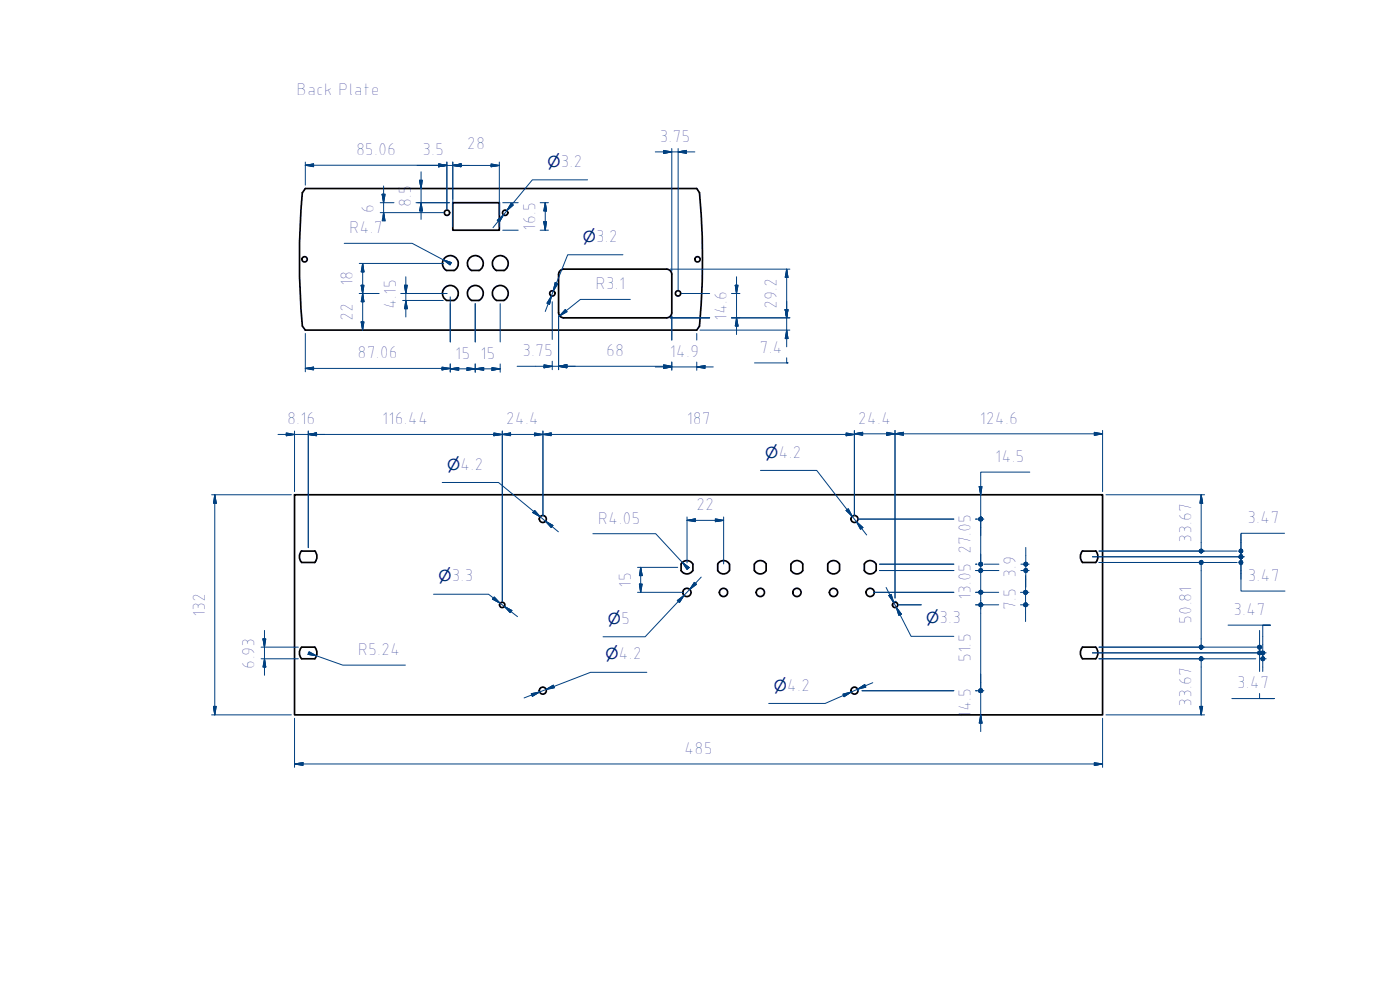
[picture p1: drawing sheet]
<svg xmlns="http://www.w3.org/2000/svg" width="420mm" height="297mm" viewBox="0 0 420 297" stroke-linecap="round" stroke-linejoin="round" font-family="sans-serif">
<!-- layer: AM_0 -->
<g fill="none" stroke="#000" stroke-width=".51">
<path d="M90.7 57.8a226.3 226.3 0 0 0 0 40M90.7 57.8l.9-1.2h117.5l.8 1.2a225.5 225.5 0 0 1 0 40l-.8 1.2h-117.5l-.9-1.2M135.9 60.8h14v8.3h-14zM134 90.1a2.38 2.38 0 0 1-.7-3.6 2.38 2.38 0 0 1 3.7 0 2.38 2.38 0 0 1-.7 3.6M134 81.2a2.38 2.38 0 0 1-.7-3.6 2.38 2.38 0 0 1 3.7 0 2.38 2.38 0 0 1-.7 3.6M134 81.1h2.3M134 90.2h2.3M141.5 81.2a2.38 2.38 0 0 1-.7-3.6 2.38 2.38 0 0 1 3.7 0 2.38 2.38 0 0 1-.7 3.6M141.5 90.1a2.38 2.38 0 0 1-.7-3.6 2.38 2.38 0 0 1 3.7 0 2.38 2.38 0 0 1-.7 3.6M141.5 81.1h2.3M141.5 90.2h2.3M149 90.1a2.38 2.38 0 0 1-.7-3.6 2.38 2.38 0 0 1 3.7 0 2.38 2.38 0 0 1-.7 3.6"/>
<path d="M149 81.2a2.38 2.38 0 0 1-.7-3.6 2.38 2.38 0 0 1 3.7 0 2.38 2.38 0 0 1-.7 3.6M149 81.1h2.3M149 90.2h2.3M167.6 93.8a1.56 1.56 0 0 0 1.6 1.6h30.9M200.1 80.8a1.56 1.56 0 0 1 1.5 1.5v11.5M200.1 80.8h-30.9a1.56 1.56 0 0 0-1.6 1.5v11.5M201.6 93.8a1.56 1.56 0 0 1-1.5 1.6M88.4 148.4h242.5v66.1h-242.5zM90.5 165.3l-.6 1.5 .1 1 .5 1M90.6 165.3h3.9M94.5 165.3l.5 .9 .1 1.1-.6 1.5h-3.9M204.4 171.2a2 2 0 0 0 3.5 0"/>
<path d="M207.9 169.2a2 2 0 0 0-3.5 0v2M208 169.3v1.9M215.4 171.2a2 2 0 0 0 3.5 0M218.9 169.2a2 2 0 0 0-3.5 0v2M218.9 169.3v1.9M226.4 169.3v1.9M226.4 171.2a2 2 0 0 0 3.5 0M226.4 169.2a2 2 0 0 1 3.5 0v2M237.4 171.2v-2a2 2 0 0 1 3.5 0v2M237.4 171.2a2 2 0 0 0 3.5 0M248.4 171.2a2 2 0 0 0 3.5 0M248.4 171.2v-2a2 2 0 0 1 3.5 0l.1 2"/>
<path d="M259.4 171.2a2 2 0 0 0 3.5 0M262.9 169.2a2 2 0 0 0-3.5 0v2M263 169.3v1.9M324.9 165.3h3.9M324.9 165.3l-.7 1.5 .2 1 .5 1h3.9M328.8 165.3l.6 .9 .1 1.1-.7 1.5M90.5 194.2l-.6 1.4 .1 1.1 .5 1M90.6 194.2h3.9l.6 1.4-.1 1.1-.5 1h-3.9M328.8 194.2h-3.9l-.5 .9-.2 1.1 .7 1.5h3.9M328.8 194.2l.6 .9 .1 1.1-.7 1.5"/>
<circle cx="91.4" cy="77.8" r=".79"/>
<circle cx="134.1" cy="63.8" r=".79"/>
<circle cx="151.6" cy="63.8" r=".79"/>
<circle cx="209.3" cy="77.8" r=".79"/>
<circle cx="165.8" cy="88" r=".79"/>
<circle cx="203.5" cy="88" r=".79"/>
<circle cx="162.9" cy="155.7" r="1.05"/>
<circle cx="256.4" cy="155.7" r="1.05"/>
<circle cx="206.2" cy="177.8" r="1.24"/>
<circle cx="217.1" cy="177.8" r="1.24"/>
<circle cx="228.2" cy="177.8" r="1.24"/>
<circle cx="239.2" cy="177.8" r="1.24"/>
<circle cx="250.2" cy="177.8" r="1.24"/>
<circle cx="261.1" cy="177.8" r="1.24"/>
<circle cx="150.7" cy="181.5" r=".79"/>
<circle cx="268.6" cy="181.5" r=".79"/>
<circle cx="162.9" cy="207.2" r="1.05"/>
<circle cx="256.4" cy="207.2" r="1.05"/>
</g>
<!-- layer: AM_5 -->
<g fill="none" stroke="#004080" stroke-width=".3">
<path d="M91.6 49.6l2.5-.4v.8zM91.6 48.6v6.9M91.6 49.6h42.5M114.7 58.3h.9l-.5 2.5zM115.1 55.8v8l-.2 1.1M125.2 49.6h24.7M125.9 54.1h.8l-.3 2.5zM126.4 51.5v14.3M131.6 49.2l2.5 .4-2.5 .4zM134.1 48.6v14.2M135.9 49.6l2.5-.4v.8zM135.9 48.6v19.5"/>
<path d="M147.4 49.2l2.5 .4-2.5 .4zM149.9 48.6v15.9M176.3 54h-16.5l-7.7 9.2M196.7 45.6h11.8M199.1 45.1l2.5 .5-2.5 .4zM201.6 44.6v36.7M203.5 45.6l2.5-.5v.9zM203.5 44.6v42.4M103.3 73h20.4l11.4 6M107.8 79h25.4M108.8 79l.4 2.6h-.8zM108.8 79v20"/>
<path d="M114.1 60.8h4.1M114.1 63.8h19.1M115.1 64.9v-1.1l.2 1.1M124.8 60.8h10.1M126.4 60.8l.3 2.5h-.8zM133 78l2.4 .8-.3 .7zM149.2 66.1l1.9-1.7-1.2 2.2zM149.9 66.5v1.6M150.9 69.1h4.6M150.9 60.8h2M152.1 63.2l-4.1 5.1M153 60.8h2.5"/>
<path d="M153.4 61l.7 .5-2 1.7zM153.7 61.3l-1.6 1.9M162.1 69.1h2.5M162.1 60.8h2.5M163.2 66.5h.8l-.4 2.6zM163.6 60.8l.4 2.5h-.8zM163.6 60.8v8.3M186.9 76.4h-16.5l-4.3 10.9M107.8 88.1h5.9M108.4 85.6h.8l-.4 2.5zM108.4 96.6h.8l-.4 2.4zM108.8 88.1l.4 2.4h-.8z"/>
<path d="M120.3 88.1h13.8M120.8 90.2h12.2M121.4 85.6h.8l-.4 2.5zM121.8 90.2l.4 2.4h-.8zM121.8 83v12.1M135.1 89.1v13.5M142.6 91.1v11.5M150.1 91.1v11.5M165.5 88.8l-.6 2.5-.8-.3zM165.7 90.5v11.3M166.1 87.3l-2.5 6.2M166.6 84.8l.8 .3-1.3 2.2z"/>
<path d="M167 85l-.9 2.3M167.6 94.8v16.1M169.7 92.9l.5 .6-2.2 1.3zM189.2 89.8h-15l-6.2 5M201.1 95.4h11.9M201.1 80.8h35.9M201.6 94.8v7.2M204.5 88.1h8.5M210.1 99h26.9M219.5 88.1h2.6M219.5 95.4h17.5M220.7 85.6h.8l-.5 2.5z"/>
<path d="M221 95.4l.5 2.4h-.8zM221 83v17.4M235.6 92.9h.9l-.4 2.5zM236.1 99l.4 2.6h-.9zM236.1 80.8l.4 2.4h-.9zM236.1 80.8v23.3M91.6 110.5l2.5-.3v.8zM91.6 110.5h43.5M91.6 100.1v11.5M132.7 110.2l2.4 .3-2.4 .5zM135.1 110.7l2.6-.4v.8zM135.1 109.2v2.5"/>
<path d="M135.1 110.7h15M140.1 110.3l2.5 .4-2.5 .4zM142.6 110.7l2.6-.4v.8zM142.6 109.2v2.5M147.6 110.3l2.5 .4-2.5 .4zM150.1 109.2v2.5M155.2 109.9h46.4M163.3 109.5l2.4 .4-2.4 .4zM165.7 108.4v2.5M167.6 109.9l2.5-.4v.8zM196.7 110.1h17.4M199.1 109.5l2.5 .4-2.5 .4z"/>
<path d="M199.1 109.7l2.5 .4-2.5 .4zM201.6 108.6v2.5M209.1 110.1l2.5-.4v.8zM209.1 100.1v1.9M209.1 108.6v2.5M236.1 107.4v1.5h.4h-10.1M83.4 130.4h173M85.9 129.9l2.5 .5-2.5 .3zM88.4 129.3v18.2M92.5 130.4l2.5-.5v.8zM92.5 129.3v35M148.2 129.9l2.5 .5-2.5 .3z"/>
<path d="M150.7 130.4l2.5-.5v.8zM150.7 129.3v51.2M160.4 129.9l2.5 .5-2.5 .3zM162.9 130.4l2.5-.5v.8zM162.9 129.3v25.4M253.9 129.9l2.5 .5-2.5 .3zM256.4 130.2l2.5-.5v.9zM256.4 129.1v25.6M256.4 130.2h74.5M266.1 129.7l2.5 .5-2.5 .4zM268.6 130.2l2.5-.5v.9zM268.6 129.1v50.3"/>
<path d="M328.4 129.7l2.5 .5-2.5 .4zM330.9 129.1v18.4M63.5 148.4h23.9M64.5 148.4l.4 2.6h-.8zM64.5 148.4v66.1M132.7 144.8h16.9l12.5 10.3M160.2 153.5l1.9 1.6M160.5 153.1l1.6 2-2.2-1.3zM162.1 155.1l5.5 4.5M163.7 156.4l2.2 1.3-.5 .6zM206.2 156.1l2.5-.4v.8zM206.2 156.1h11"/>
<path d="M206.2 155.1v13.8M214.7 155.7l2.5 .4-2.5 .4zM217.2 155.1v14.1M228.2 141.1h16.9l10.7 13.8M253.9 153.1l.7-.5 1.2 2.3zM254.3 152.9l1.5 2M255.8 154.9l4.3 5.6M257 156.6l2 1.7-.7 .5zM257.4 155.8h28.9M292.8 155.8h2.5M293.9 146h.8l-.4 2.4zM294.3 156.3v14.2"/>
<path d="M309.1 141.7h-14.8v14.1M331.9 148.4h29.6M360.5 148.4l.4 2.6h-.8zM360.5 148.4v16.3M130.1 178.3h16.5l3.5 2.7M148.1 179.4l2 1.6M148.3 179.1l1.8 1.9-2.3-1.2zM177.9 160.1h18.9l9.7 10.4-.3-.3M191.3 177.7h13.9M191.3 170.2h12.1M191.9 175.2h.8l-.4 2.5zM192.3 170.2l.4 2.5h-.8z"/>
<path d="M192.3 170.2v7.5M204.8 168.8l2 1.5-.6 .6zM205.3 178.6l-11.7 12.5h-12.6M205.3 178.6l-1.7 1.9M208.4 174.7l.6 .6-2 1.5zM210.4 173.2l-5.1 5.4M262.2 177.7h24.1M264 171.2h22.3M264 169.3h22.3M265.9 176.3l3.1 5.9M266.8 178.7l.7-.3 .7 2.4zM292.8 177.7h6.9"/>
<path d="M292.8 171.2h7M292.8 169.3h.4M294.3 171.2v6.5M294.3 178.4v28.2M295.4 169.3h4.4M306.3 177.7h2.5M306.4 171.2h2.5M306.4 169.3h2.5M307.8 172.7v4.4M307.8 177.7v3.8M307.8 164.3v4.3M307.8 169.3v1.9"/>
<path d="M307.8 171.8v4.4M327.9 167.1h45.5M329.8 168.8h41.5M329.8 165.3h41.5M360.5 169.4v24.1M372.4 172.1v5.2h13.2M372.4 160.3v13.5M385.5 160h-13.1v2M78.4 197.7h11.1M78.4 194.2h11.1M78.9 191.7h.9l-.4 2.5zM79.4 197.7l.4 2.4h-.9z"/>
<path d="M79.4 189.2v13.4M92.5 195.9l10.4 3.7h18.8M92.8 195.6l2.2 1.2-2.5-.5zM150.1 181l5.2 4M151.4 182l2.2 1.2-.5 .6zM203.3 180.2l2-1.6-1.4 2.2zM268.6 180.5h.1M269 182.2l1.5 2.1-.8 .3zM269 182.2l4.4 8.7h12.9M269 182.2l1.1 2.3M269.6 181.5h6.9M292.8 181.5h6.9"/>
<path d="M306.3 181.5h2.5M307.8 182.1v4.4M327.9 195.9h52.1M329.8 197.7h47.1M329.8 194.2h48.1M360.5 198.3v16.2M368.6 187.6h12.7h-2.3v7.7M378 189.2v4.3M378 194.2v1.7M378 196.5v5M379 195.9v1.8M379 198.3v3.2"/>
<path d="M379.2 197.7h.8M63.5 214.5h23.9M64.1 211.9h.8l-.4 2.6zM88.4 215.5v14.7M159.4 208.1l2.5-.5-2.1 1.3zM163.9 206.9l2.2-1.3 .3 .8zM163.9 206.9l-6.6 2.5M166.2 206l-2.3 .9M194.1 201.7h-16.9l-13.3 5.2M253 208.3l2.5-.7-2.2 1.4zM255.5 207.6l-7.9 3.5h-16.9M255.5 207.6l-2.3 1"/>
<path d="M257.4 206.8l2.1-1.4 .3 .8zM257.4 207.2h.3M258.7 207.2h27.6M261.9 204.8l-6.4 2.8M292.8 207.2h2.5M294.3 214.5l.4 2.5h-.8zM294.3 207.2v12.3M330.9 215.5v14.7M331.9 214.5h29.6M360.1 211.9h.8l-.4 2.6zM378 208.1v1.5h4.4h-12.7M88.4 229.2l2.5-.4v.9z"/>
<path d="M88.4 229.2h242.5M328.4 228.8l2.5 .4-2.5 .5z"/>
</g>
<g fill="#004080" stroke="#004080" stroke-width=".3">
<path d="M133 78l2.4 .8z"/>
<path d="M133 78l2.4 .8-.3 .7z"/>
<path d="M121.4 85.6l.4 2.5z"/>
<path d="M121.4 85.6h.8l-.4 2.5z"/>
<path d="M121.8 90.2l.4 2.4z"/>
<path d="M121.8 90.2l.4 2.4h-.8z"/>
<path d="M108.4 85.6l.4 2.5z"/>
<path d="M108.4 85.6h.8l-.4 2.5z"/>
<path d="M108.8 79l.4 2.6z"/>
<path d="M108.8 79l.4 2.6h-.8z"/>
<path d="M147.4 50l2.5-.4z"/>
<path d="M147.4 49.2l2.5 .4-2.5 .4z"/>
<path d="M135.9 49.6l2.5-.4z"/>
<path d="M135.9 49.6l2.5-.4v.8z"/>
<path d="M163.6 60.8l.4 2.5z"/>
<path d="M163.6 60.8l.4 2.5h-.8z"/>
<path d="M163.2 66.5l.4 2.6z"/>
<path d="M163.2 66.5h.8l-.4 2.6z"/>
<path d="M153.4 61l-1.3 2.2z"/>
<path d="M153.4 61l.7 .5-2 1.7z"/>
<path d="M151.1 64.4l-1.2 2.2z"/>
<path d="M149.2 66.1l1.9-1.7-1.2 2.2z"/>
<path d="M126.4 60.8l.3 2.5z"/>
<path d="M126.4 60.8l.3 2.5h-.8z"/>
<path d="M125.9 54.1l.5 2.5z"/>
<path d="M125.9 54.1h.8l-.3 2.5z"/>
<path d="M235.6 92.9l.5 2.5z"/>
<path d="M235.6 92.9h.9l-.4 2.5z"/>
<path d="M236.1 99l.4 2.6z"/>
<path d="M236.1 99l.4 2.6h-.9z"/>
<path d="M166.6 84.8l-.5 2.5z"/>
<path d="M166.6 84.8l.8 .3-1.3 2.2z"/>
<path d="M165.5 88.8l-.6 2.5z"/>
<path d="M165.5 88.8l-.6 2.5-.8-.3z"/>
<path d="M236.1 80.8l.4 2.4z"/>
<path d="M236.1 80.8l.4 2.4h-.9z"/>
<path d="M199.1 110.3l2.5-.4z"/>
<path d="M199.1 109.5l2.5 .4-2.5 .4z"/>
<path d="M167.6 109.9l2.5-.4z"/>
<path d="M167.6 109.9l2.5-.4v.8z"/>
<path d="M169.7 92.9l-1.7 1.9z"/>
<path d="M169.7 92.9l.5 .6-2.2 1.3z"/>
<path d="M203.5 45.6l2.5-.5z"/>
<path d="M203.5 45.6l2.5-.5v.9z"/>
<path d="M199.1 46l2.5-.4z"/>
<path d="M199.1 45.1l2.5 .5-2.5 .4z"/>
<path d="M209.1 110.1l2.5-.4z"/>
<path d="M209.1 110.1l2.5-.4v.8z"/>
<path d="M199.1 110.5l2.5-.4z"/>
<path d="M199.1 109.7l2.5 .4-2.5 .4z"/>
<path d="M163.3 110.3l2.4-.4z"/>
<path d="M163.3 109.5l2.4 .4-2.4 .4z"/>
<path d="M131.6 50l2.5-.4z"/>
<path d="M131.6 49.2l2.5 .4-2.5 .4z"/>
<path d="M220.7 85.6l.3 2.5z"/>
<path d="M220.7 85.6h.8l-.5 2.5z"/>
<path d="M221 95.4l.5 2.4z"/>
<path d="M221 95.4l.5 2.4h-.8z"/>
<path d="M108.8 88.1l.4 2.4z"/>
<path d="M108.8 88.1l.4 2.4h-.8z"/>
<path d="M108.4 96.6l.4 2.4z"/>
<path d="M108.4 96.6h.8l-.4 2.4z"/>
<path d="M132.7 111l2.4-.5z"/>
<path d="M132.7 110.2l2.4 .3-2.4 .5z"/>
<path d="M91.6 110.5l2.5-.3z"/>
<path d="M91.6 110.5l2.5-.3v.8z"/>
<path d="M140.1 111.1l2.5-.4z"/>
<path d="M140.1 110.3l2.5 .4-2.5 .4z"/>
<path d="M135.1 110.7l2.6-.4z"/>
<path d="M135.1 110.7l2.6-.4v.8z"/>
<path d="M147.6 111.1l2.5-.4z"/>
<path d="M147.6 110.3l2.5 .4-2.5 .4z"/>
<path d="M142.6 110.7l2.6-.4z"/>
<path d="M142.6 110.7l2.6-.4v.8z"/>
<path d="M114.7 58.3l.4 2.5z"/>
<path d="M114.7 58.3h.9l-.5 2.5z"/>
<path d="M115.1 63.8l.5 2.5z"/>
<path d="M115.1 63.8l.5 2.5h-.9z"/>
<path d="M91.6 49.6l2.5-.4z"/>
<path d="M91.6 49.6l2.5-.4v.8z"/>
<path d="M88.4 229.2l2.5-.4z"/>
<path d="M88.4 229.2l2.5-.4v.9z"/>
<path d="M328.4 229.7l2.5-.5z"/>
<path d="M328.4 228.8l2.5 .4-2.5 .5z"/>
<path d="M64.1 211.9l.4 2.6z"/>
<path d="M64.1 211.9h.8l-.4 2.6z"/>
<path d="M64.5 148.4l.4 2.6z"/>
<path d="M64.5 148.4l.4 2.6h-.8z"/>
<path d="M360.1 211.9l.4 2.6z"/>
<path d="M360.1 211.9h.8l-.4 2.6z"/>
<path d="M360 197.2l.5-.2-.6 .7z"/>
<path d="M359.9 197.7l.6-.7-.5 1.1z"/>
<path d="M360.5 197v1.3l-.5-.2z"/>
<path d="M360.5 197l.4 1.1-.4 .2z"/>
<path d="M360.5 197l.6 .7-.2 .4z"/>
<path d="M360.5 197l.4 .2 .2 .5z"/>
<path d="M360.5 197l.4 .2z"/>
<path d="M378.5 197.2l.5-.2-.7 .7z"/>
<path d="M378.3 197.7l.7-.7-.5 1.1z"/>
<path d="M379 197v1.3l-.5-.2z"/>
<path d="M379 197l.4 1.1-.4 .2z"/>
<path d="M379 197l.6 .7-.2 .4z"/>
<path d="M379 197l.4 .2 .2 .5z"/>
<path d="M379 197l.4 .2z"/>
<path d="M379 196.5l.6-.6-.2 .4z"/>
<path d="M379.4 195.4l.2 .5-.6 .6z"/>
<path d="M379 195.3l.4 .1-.4 1.1z"/>
<path d="M378.5 195.4l.5-.1v1.2z"/>
<path d="M378.5 195.4l.5 1.1-.7-.6z"/>
<path d="M378.3 195.9l.7 .6-.5-.2z"/>
<path d="M378.5 196.3l.5 .2z"/>
<path d="M377.6 195.4l.4-.1-.6 .6z"/>
<path d="M377.4 195.9l.6-.6-.4 1z"/>
<path d="M378 195.3v1.2l-.4-.2z"/>
<path d="M378 195.3l.5 1-.5 .2z"/>
<path d="M378 195.3l.7 .6-.2 .4z"/>
<path d="M378 195.3l.5 .1 .2 .5z"/>
<path d="M378 195.3l.5 .1z"/>
<path d="M378.7 194.2l-.2 .4-.5 .2z"/>
<path d="M378.5 193.7l.2 .5-.7 .6z"/>
<path d="M378 193.5l.5 .2-.5 1.1z"/>
<path d="M377.6 193.7l.4-.2v1.3z"/>
<path d="M377.6 193.7l.4 1.1-.6-.6z"/>
<path d="M377.4 194.2l.6 .6-.4-.2z"/>
<path d="M377.6 194.6l.4 .2z"/>
<path d="M361.1 194.2l-.2 .4-.4 .2z"/>
<path d="M360.9 193.7l.2 .5-.6 .6z"/>
<path d="M360.5 193.5l.4 .2-.4 1.1z"/>
<path d="M360 193.7l.5-.2v1.3z"/>
<path d="M360 193.7l.5 1.1-.6-.6z"/>
<path d="M359.9 194.2l.6 .6-.5-.2z"/>
<path d="M360 194.6l.5 .2z"/>
<path d="M360 168.3l.5-.2-.6 .7z"/>
<path d="M359.9 168.8l.6-.7-.5 1.1z"/>
<path d="M360.5 168.1v1.3l-.5-.2z"/>
<path d="M360.5 168.1l.4 1.1-.4 .2z"/>
<path d="M360.5 168.1l.6 .7-.2 .4z"/>
<path d="M360.5 168.1l.4 .2 .2 .5z"/>
<path d="M360.5 168.1l.4 .2z"/>
<path d="M372 168.3l.4-.2-.6 .7z"/>
<path d="M372.4 168.1l-.4 1.1-.2-.4z"/>
<path d="M372.4 168.1v1.3l-.4-.2z"/>
<path d="M372.4 168.1l.5 1.1-.5 .2z"/>
<path d="M372.4 168.1l.6 .7-.1 .4z"/>
<path d="M372.4 168.1l.5 .2 .1 .5z"/>
<path d="M372.4 168.1l.5 .2z"/>
<path d="M373 167.1l-.1 .4-.5 .2z"/>
<path d="M372.9 166.6l.1 .5-.6 .6z"/>
<path d="M372.4 166.4l.5 .2-.5 1.1z"/>
<path d="M372 166.6l.4-.2v1.3z"/>
<path d="M372 166.6l.4 1.1-.6-.6z"/>
<path d="M371.8 167.1l.6 .6-.4-.2z"/>
<path d="M372 167.5l.4 .2z"/>
<path d="M372 166.6l.4-.2-.6 .7z"/>
<path d="M372.4 166.4l-.4 1.1-.2-.4z"/>
<path d="M372.4 166.4v1.3l-.4-.2z"/>
<path d="M372.4 166.4l.5 1.1-.5 .2z"/>
<path d="M372.4 166.4l.6 .7-.1 .4z"/>
<path d="M372.4 166.4l.5 .2 .1 .5z"/>
<path d="M372.4 166.4l.5 .2z"/>
<path d="M373 165.3l-.1 .4-.5 .2z"/>
<path d="M372.9 164.9l.1 .4-.6 .6z"/>
<path d="M372.4 164.7l.5 .2-.5 1z"/>
<path d="M372 164.9l.4-.2v1.2z"/>
<path d="M372 164.9l.4 1-.6-.6z"/>
<path d="M371.8 165.3l.6 .6-.4-.2z"/>
<path d="M372 165.7l.4 .2z"/>
<path d="M360.5 165.9l.6-.6-.2 .4z"/>
<path d="M360.9 164.9l.2 .4-.6 .6z"/>
<path d="M360.5 164.7l.4 .2-.4 1z"/>
<path d="M360 164.9l.5-.2v1.2z"/>
<path d="M360 164.9l.5 1-.6-.6z"/>
<path d="M359.9 165.3l.6 .6-.5-.2z"/>
<path d="M360 165.7l.5 .2z"/>
<path d="M360.5 148.4l.4 2.6z"/>
<path d="M360.5 148.4l.4 2.6h-.8z"/>
<path d="M294.3 214.5l.4 2.5z"/>
<path d="M294.3 214.5l.4 2.5h-.8z"/>
<path d="M294.3 207.8l.7-.6-.2 .5z"/>
<path d="M294.8 206.8l.2 .4-.7 .6z"/>
<path d="M294.3 206.6l.5 .2-.5 1z"/>
<path d="M293.9 206.8l.4-.2v1.2z"/>
<path d="M293.9 206.8l.4 1-.6-.6z"/>
<path d="M293.7 207.2l.6 .6-.4-.1z"/>
<path d="M293.9 207.7l.4 .1z"/>
<path d="M293.9 181l.4-.2-.6 .7z"/>
<path d="M293.7 181.5l.6-.7-.4 1.1z"/>
<path d="M294.3 180.8v1.3l-.4-.2z"/>
<path d="M294.3 180.8l.5 1.1-.5 .2z"/>
<path d="M294.3 180.8l.7 .7-.2 .4z"/>
<path d="M294.3 180.8l.5 .2 .2 .5z"/>
<path d="M294.3 180.8l.5 .2z"/>
<path d="M307.3 181l.5-.2-.7 .7z"/>
<path d="M307.1 181.5l.7-.7-.5 1.1z"/>
<path d="M307.8 180.8v1.3l-.5-.2z"/>
<path d="M307.8 180.8l.4 1.1-.4 .2z"/>
<path d="M307.8 180.8l.6 .7-.2 .4z"/>
<path d="M307.8 180.8l.4 .2 .2 .5z"/>
<path d="M307.8 180.8l.4 .2z"/>
<path d="M308.4 177.7l-.2 .5-.4 .2z"/>
<path d="M308.2 177.3l.2 .4-.6 .7z"/>
<path d="M307.8 177.1l.4 .2-.4 1.1z"/>
<path d="M307.3 177.3l.5-.2v1.3z"/>
<path d="M307.3 177.3l.5 1.1-.7-.7z"/>
<path d="M307.1 177.7l.7 .7-.5-.2z"/>
<path d="M307.3 178.2l.5 .2z"/>
<path d="M293.9 177.3l.4-.2-.6 .6z"/>
<path d="M293.7 177.7l.6-.6-.4 1.1z"/>
<path d="M294.3 177.1v1.3l-.4-.2z"/>
<path d="M294.3 177.1l.5 1.1-.5 .2z"/>
<path d="M294.3 177.1l.7 .6-.2 .5z"/>
<path d="M294.3 177.1l.5 .2 .2 .4z"/>
<path d="M294.3 177.1l.5 .2z"/>
<path d="M295 171.2l-.2 .4-.5 .2z"/>
<path d="M294.8 170.7l.2 .5-.7 .6z"/>
<path d="M294.3 170.5l.5 .2-.5 1.1z"/>
<path d="M293.9 170.7l.4-.2v1.3z"/>
<path d="M293.9 170.7l.4 1.1-.6-.6z"/>
<path d="M293.7 171.2l.6 .6-.4-.2z"/>
<path d="M293.9 171.6l.4 .2z"/>
<path d="M307.4 170.7l.4-.2-.6 .7z"/>
<path d="M307.2 171.2l.6-.7-.4 1.1z"/>
<path d="M307.8 170.5v1.3l-.4-.2z"/>
<path d="M307.8 170.5l.5 1.1-.5 .2z"/>
<path d="M307.8 170.5l.7 .7-.2 .4z"/>
<path d="M307.8 170.5l.5 .2 .2 .5z"/>
<path d="M307.8 170.5l.5 .2z"/>
<path d="M307.8 169.8l.7-.5-.2 .4z"/>
<path d="M308.3 168.8l.2 .5-.7 .5z"/>
<path d="M307.8 168.6l.5 .2-.5 1z"/>
<path d="M307.4 168.8l.4-.2v1.2z"/>
<path d="M307.4 168.8l.4 1-.6-.5z"/>
<path d="M307.2 169.3l.6 .5-.4-.1z"/>
<path d="M307.4 169.7l.4 .1z"/>
<path d="M294.3 169.8l.7-.5-.2 .4z"/>
<path d="M294.8 168.8l.2 .5-.7 .5z"/>
<path d="M294.3 168.6l.5 .2-.5 1z"/>
<path d="M293.9 168.8l.4-.2v1.2z"/>
<path d="M293.9 168.8l.4 1-.6-.5z"/>
<path d="M293.7 169.3l.6 .5-.4-.1z"/>
<path d="M293.9 169.7l.4 .1z"/>
<path d="M293.9 155.3l.4-.2-.6 .7z"/>
<path d="M293.7 155.8l.6-.7-.4 1.1z"/>
<path d="M294.3 155.1v1.2l-.4-.1z"/>
<path d="M294.3 155.1l.5 1.1-.5 .1z"/>
<path d="M294.3 155.1l.7 .7-.2 .4z"/>
<path d="M294.3 155.1l.5 .2 .2 .5z"/>
<path d="M294.3 155.1l.5 .2z"/>
<path d="M293.9 146l.4 2.4z"/>
<path d="M293.9 146h.8l-.4 2.4z"/>
<path d="M92.5 130.4l2.5-.5z"/>
<path d="M92.5 130.4l2.5-.5v.8z"/>
<path d="M85.9 130.7l2.5-.3z"/>
<path d="M85.9 129.9l2.5 .5-2.5 .3z"/>
<path d="M148.2 130.7l2.5-.3z"/>
<path d="M148.2 129.9l2.5 .5-2.5 .3z"/>
<path d="M160.4 130.7l2.5-.3z"/>
<path d="M160.4 129.9l2.5 .5-2.5 .3z"/>
<path d="M150.7 130.4l2.5-.5z"/>
<path d="M150.7 130.4l2.5-.5v.8z"/>
<path d="M162.9 130.4l2.5-.5z"/>
<path d="M162.9 130.4l2.5-.5v.8z"/>
<path d="M253.9 130.7l2.5-.3z"/>
<path d="M253.9 129.9l2.5 .5-2.5 .3z"/>
<path d="M256.4 130.2l2.5-.5z"/>
<path d="M256.4 130.2l2.5-.5v.9z"/>
<path d="M266.1 130.6l2.5-.4z"/>
<path d="M266.1 129.7l2.5 .5-2.5 .4z"/>
<path d="M268.6 130.2l2.5-.5z"/>
<path d="M268.6 130.2l2.5-.5v.9z"/>
<path d="M328.4 130.6l2.5-.4z"/>
<path d="M328.4 129.7l2.5 .5-2.5 .4z"/>
<path d="M206.2 156.1l2.5-.4z"/>
<path d="M206.2 156.1l2.5-.4v.8z"/>
<path d="M214.7 156.5l2.5-.4z"/>
<path d="M214.7 155.7l2.5 .4-2.5 .4z"/>
<path d="M192.3 170.2l.4 2.5z"/>
<path d="M192.3 170.2l.4 2.5h-.8z"/>
<path d="M191.9 175.2l.4 2.5z"/>
<path d="M191.9 175.2h.8l-.4 2.5z"/>
<path d="M204.8 168.8l2 1.5z"/>
<path d="M204.8 168.8l2 1.5-.6 .6z"/>
<path d="M205.3 178.6l-1.4 2.2z"/>
<path d="M203.3 180.2l2-1.6-1.4 2.2z"/>
<path d="M208.4 174.7l-1.4 2.1z"/>
<path d="M208.4 174.7l.6 .6-2 1.5z"/>
<path d="M92.5 196.3l2.5 .5z"/>
<path d="M92.8 195.6l2.2 1.2-2.5-.5z"/>
<path d="M79.4 197.7l.4 2.4z"/>
<path d="M79.4 197.7l.4 2.4h-.9z"/>
<path d="M78.9 191.7l.5 2.5z"/>
<path d="M78.9 191.7h.9l-.4 2.5z"/>
<path d="M163.9 206.9l2.2-1.3z"/>
<path d="M163.9 206.9l2.2-1.3 .3 .8z"/>
<path d="M159.8 208.9l2.1-1.3z"/>
<path d="M159.4 208.1l2.5-.5-2.1 1.3z"/>
<path d="M147.8 179.8l2.3 1.2z"/>
<path d="M148.3 179.1l1.8 1.9-2.3-1.2z"/>
<path d="M151.4 182l2.2 1.2z"/>
<path d="M151.4 182l2.2 1.2-.5 .6z"/>
<path d="M159.9 153.8l2.2 1.3z"/>
<path d="M160.5 153.1l1.6 2-2.2-1.3z"/>
<path d="M163.7 156.4l2.2 1.3z"/>
<path d="M163.7 156.4l2.2 1.3-.5 .6z"/>
<path d="M253.9 153.1l1.9 1.8z"/>
<path d="M253.9 153.1l.7-.5 1.2 2.3z"/>
<path d="M257 156.6l2 1.7z"/>
<path d="M257 156.6l2 1.7-.7 .5z"/>
<path d="M269 182.2l1.5 2.1z"/>
<path d="M269 182.2l1.5 2.1-.8 .3z"/>
<path d="M266.8 178.7l1.4 2.1z"/>
<path d="M266.8 178.7l.7-.3 .7 2.4z"/>
<path d="M253.3 209l2.2-1.4z"/>
<path d="M253 208.3l2.5-.7-2.2 1.4z"/>
<path d="M257.4 206.8l2.1-1.4z"/>
<path d="M257.4 206.8l2.1-1.4 .3 .8z"/>
</g>
<g font-size="5.3" fill="#000080">
<text x="89" y="28.5">Back Plate</text>
<text x="106.9" y="46.6">85.06</text>
<text x="126.7" y="46.6">3.5</text>
<text x="140.1" y="44.8">28</text>
<text x="197.9" y="42.5">3.75</text>
<text x="168.2" y="50.1">3.2</text>
<text x="112.1" y="64.1" transform="rotate(-90 112.1 64.1)">6</text>
<text x="123.3" y="62" transform="rotate(-90 123.3 62)">8.5</text>
<text x="104.8" y="70">R4.7</text>
<text x="160.6" y="69.2" transform="rotate(-90 160.6 69.2)">16.5</text>
<text x="178.8" y="72.6">3.2</text>
<text x="105.8" y="85.9" transform="rotate(-90 105.8 85.9)">18</text>
<text x="178.7" y="86.8">R3.1</text>
<text x="118.8" y="92.8" transform="rotate(-90 118.8 92.8)">4.15</text>
<text x="233" y="92.7" transform="rotate(-90 233 92.7)">29.2</text>
<text x="105.8" y="96.3" transform="rotate(-90 105.8 96.3)">22</text>
<text x="218" y="96.2" transform="rotate(-90 218 96.2)">14.6</text>
<text x="107.3" y="107.6">87.06</text>
<text x="136.5" y="107.7">15</text>
<text x="144.1" y="107.7">15</text>
<text x="156.7" y="106.9">3.75</text>
<text x="181.9" y="106.9">68</text>
<text x="200.9" y="107.1">14.9</text>
<text x="228" y="105.8">7.4</text>
<text x="86.2" y="127.3">8.16</text>
<text x="114.6" y="127.3">116.44</text>
<text x="151.8" y="127.3">24.4</text>
<text x="206" y="127.3">187</text>
<text x="257.5" y="127.1">24.4</text>
<text x="293.9" y="127.1">124.6</text>
<text x="233.6" y="137.3">4.2</text>
<text x="138.1" y="140.9">4.2</text>
<text x="298.6" y="138.7">14.5</text>
<text x="208.9" y="153.1">22</text>
<text x="179.5" y="157.1">R4.05</text>
<text x="374.3" y="157">3.47</text>
<text x="291.3" y="166.4" transform="rotate(-90 291.3 166.4)">27.05</text>
<text x="357.4" y="162.9" transform="rotate(-90 357.4 162.9)">33.67</text>
<text x="304.8" y="173.5" transform="rotate(-90 304.8 173.5)">3.9</text>
<text x="135.5" y="174.4">3.3</text>
<text x="189.3" y="176.3" transform="rotate(-90 189.3 176.3)">15</text>
<text x="374.4" y="174.3">3.47</text>
<text x="61.5" y="185.2" transform="rotate(-90 61.5 185.2)">132</text>
<text x="291.3" y="180.1" transform="rotate(-90 291.3 180.1)">13.05</text>
<text x="304.7" y="182.9" transform="rotate(-90 304.7 182.9)">7.5</text>
<text x="370.1" y="184.5">3.47</text>
<text x="186.4" y="187.2">5</text>
<text x="281.9" y="187.1">3.3</text>
<text x="357.4" y="187.1" transform="rotate(-90 357.4 187.1)">50.81</text>
<text x="107.4" y="196.5">R5.24</text>
<text x="185.6" y="197.9">4.2</text>
<text x="76.3" y="200.6" transform="rotate(-90 76.3 200.6)">6.93</text>
<text x="291.3" y="198.6" transform="rotate(-90 291.3 198.6)">51.5</text>
<text x="236.2" y="207.2">4.2</text>
<text x="371.2" y="206.6">3.47</text>
<text x="291.3" y="215.3" transform="rotate(-90 291.3 215.3)">1</text>
<text x="291.3" y="213.4" transform="rotate(-90 291.3 213.4)">4.5</text>
<text x="357.4" y="212.1" transform="rotate(-90 357.4 212.1)">33.67</text>
<text x="205.4" y="226.2">485</text>
</g>
<g font-size="4.6" fill="#000080">
<text x="164.3" y="50.1">⌀</text>
<text x="174.9" y="72.6">⌀</text>
<text x="229.7" y="137.3">⌀</text>
<text x="134.2" y="140.9">⌀</text>
<text x="131.6" y="174.4">⌀</text>
<text x="182.4" y="187.2">⌀</text>
<text x="277.9" y="187.1">⌀</text>
<text x="181.7" y="197.9">⌀</text>
<text x="232.2" y="207.2">⌀</text>
</g>
</svg>
